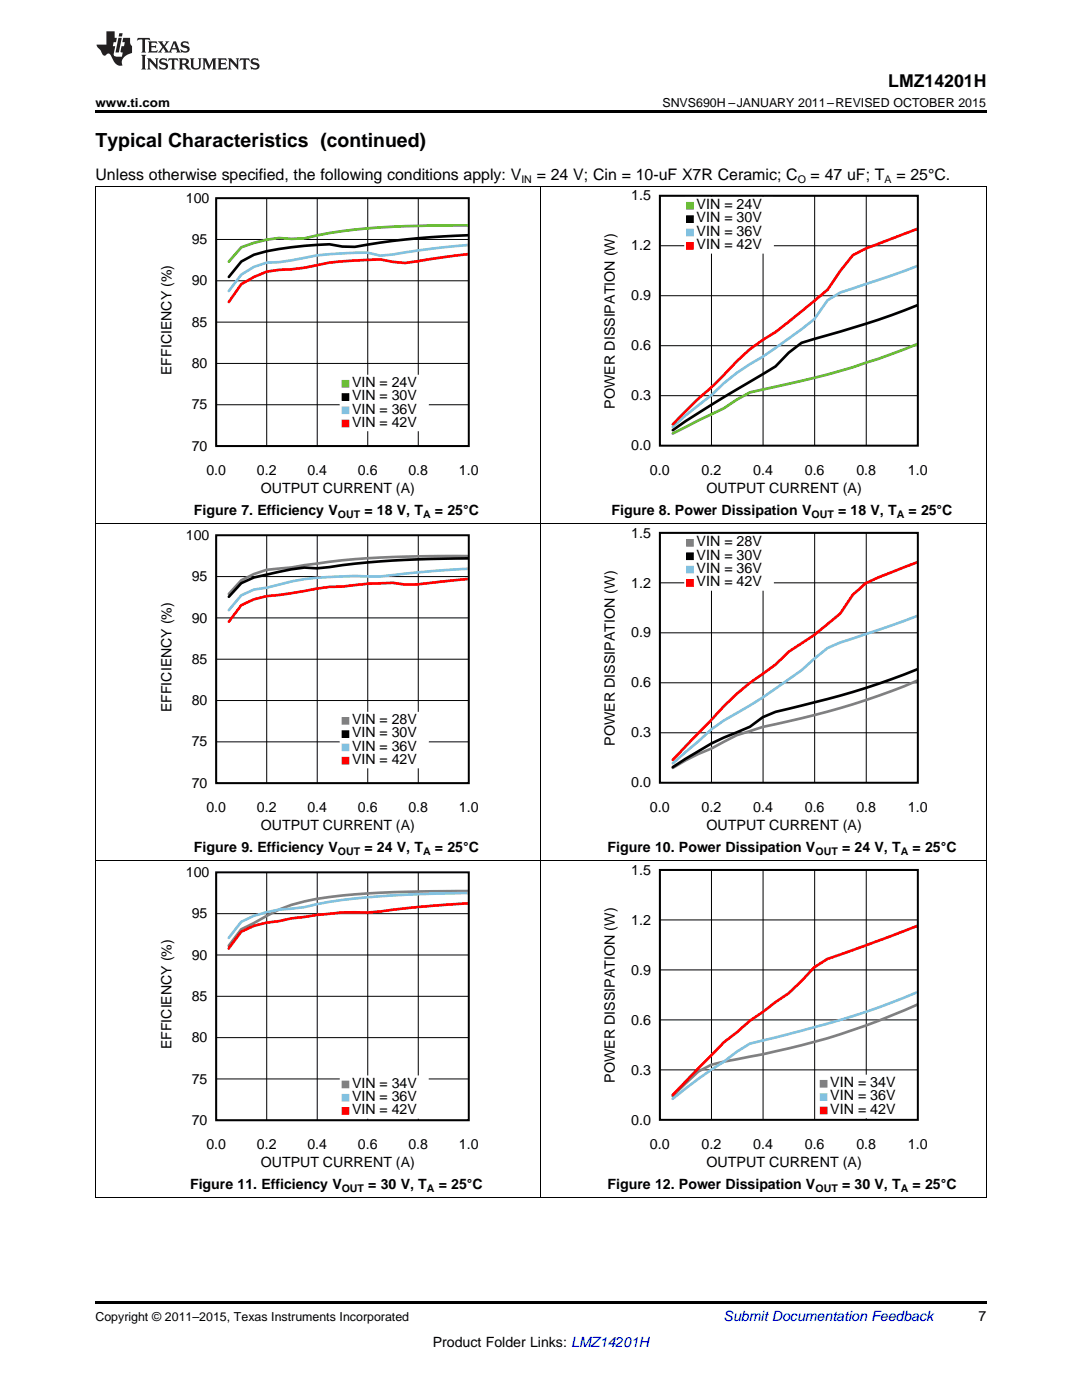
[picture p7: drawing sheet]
<svg xmlns="http://www.w3.org/2000/svg" width="216mm" height="279mm" viewBox="0 0 216 279" stroke-linecap="round" stroke-linejoin="round" font-family="sans-serif">
<path d="M19 239l.2 .1zM196.7 239l.1 .1zM19 259.7h177.8v.5h-177.8z" fill="#000"/>
<g fill="none" stroke="#000" stroke-width=".2">
<path d="M19.1 171.8v67.3M43.1 174.1h50.4v49.5h-50.4zM53.2 174.1v49.5M63.3 174.1v49.5M73.4 174.1v49.5M83.5 174.1v49.5M107.9 171.8v67.3M196.8 171.8v67.3M43.1 198.8h50.4M43.1 190.6h50.4M43.1 182.3h50.4M43.1 215.3h50.4"/>
<path d="M43.1 207.1h50.4M19 239h177.8"/>
</g>
<path d="M93.5 177.8h-2.6a198 198 0 0 0-27.7 1.6 31.1 31.1 0 0 0-12.6 4.8l-2.5 1.3-2.5 3.2" fill="none" stroke="#808080" stroke-width=".53"/>
<path d="M93.5 178.2a209.4 209.4 0 0 0-27.8 1.8l-5 1-2.6 .3a23.7 23.7 0 0 0-10 2.7l-2.5 3.2" fill="none" stroke="#82c1e0" stroke-width=".53"/>
<path d="M93.5 180.3l-12.7 1a61.7 61.7 0 0 1-12.5 .8l-10.2 1.2-2.5 .5-2.4 .3-2.6 .7-2.5 1.1-2.5 3.4" fill="none" stroke="#f00" stroke-width=".53"/>
<path d="M31.9 173v60.8M35.9 173v60.8M36.5 173v60.8M39.8 173v60.8M40.5 173v60.8M31.5 225.6h63.9M31.5 229.5h63.9M31.5 233.5h63.9M31.5 225.7h63.9M31.5 229.7h63.9M31.5 233.6h63.9" fill="none" stroke="#fff" stroke-width="4" stroke-linecap="butt"/>
<path d="M68.3 215.1h16.8v2.4h-16.8z" fill-rule="evenodd" fill="#fff"/>
<path d="M68.3 215.1h16.8v2.4h-16.8z" fill="none" stroke="#fff" stroke-width=".95" stroke-linecap="butt"/>
<path d="M68.3 217.8h16.8v2.3h-16.8z" fill-rule="evenodd" fill="#fff"/>
<path d="M68.3 217.8h16.8v2.3h-16.8z" fill="none" stroke="#fff" stroke-width=".95" stroke-linecap="butt"/>
<path d="M68.3 220.4h16.8v2.4h-16.8z" fill-rule="evenodd" fill="#fff"/>
<path d="M68.3 220.4h16.8v2.4h-16.8z" fill="none" stroke="#fff" stroke-width=".95" stroke-linecap="butt"/>
<path d="M68.3 215.8h1.3v1.3h-1.3z" fill-rule="evenodd" fill="#808080"/>
<path d="M68.3 215.8h1.3v1.3h-1.3z" fill="none" stroke="#808080" stroke-width=".2"/>
<path d="M68.3 218.4h1.3v1.3h-1.3z" fill-rule="evenodd" fill="#82c1e0"/>
<path d="M68.3 218.4h1.3v1.3h-1.3z" fill="none" stroke="#82c1e0" stroke-width=".2"/>
<path d="M68.3 221.1h1.3v1.3h-1.3z" fill-rule="evenodd" fill="#f00"/>
<path d="M68.3 221.1h1.3v1.3h-1.3z" fill="none" stroke="#f00" stroke-width=".2"/>
<path d="M43.1 174.1h50.4v49.5h-50.4z" fill="none" stroke="#000" stroke-width=".4"/>
<path d="M131.7 173.6h51.4v49.9h-51.4zM142 173.6v49.9M152.3 173.6v49.9M162.6 173.6v49.9M172.9 173.6v49.9M131.7 193.6h51.4M131.7 183.6h51.4M131.7 213.5h51.4M131.7 203.5h51.4" fill="none" stroke="#000" stroke-width=".2"/>
<path d="M183.1 200.5a144.2 144.2 0 0 1-36.1 10.9l-5.1 1.1-2.6 1.4-5.1 4.8" fill="none" stroke="#808080" stroke-width=".53"/>
<path d="M183.1 198a187.1 187.1 0 0 1-30.9 9.7l-2.6 .6-2.6 1.6-2.6 2a88.1 88.1 0 0 0-10.2 7.4" fill="none" stroke="#82c1e0" stroke-width=".53"/>
<path d="M183.1 184.8l-10.3 3.9-7.7 2.7-2.6 1.7-5.1 5.1-7.8 5.5-2.6 2.3-2.6 2-10.2 10.5" fill="none" stroke="#f00" stroke-width=".53"/>
<path d="M120.3 172.5v61.3M124.3 172.5v61.3M125 172.5v61.3M128.3 172.5v61.3M129 172.5v61.3M119.9 225.6h65.1M119.9 225.5h65.1M119.9 229.6h65.1M119.9 229.5h65.1M119.9 233.6h65.1M119.9 233.5h65.1" fill="none" stroke="#fff" stroke-width="4" stroke-linecap="butt"/>
<path d="M163.7 215h16.9v2.4h-16.9z" fill-rule="evenodd" fill="#fff"/>
<path d="M163.7 215h16.9v2.4h-16.9z" fill="none" stroke="#fff" stroke-width=".96" stroke-linecap="butt"/>
<path d="M163.7 217.6h16.9v2.4h-16.9z" fill-rule="evenodd" fill="#fff"/>
<path d="M163.7 217.6h16.9v2.4h-16.9z" fill="none" stroke="#fff" stroke-width=".96" stroke-linecap="butt"/>
<path d="M163.7 220.3h16.9v2.4h-16.9z" fill-rule="evenodd" fill="#fff"/>
<path d="M163.7 220.3h16.9v2.4h-16.9z" fill="none" stroke="#fff" stroke-width=".96" stroke-linecap="butt"/>
<path d="M163.7 215.6h1.3v1.4h-1.3z" fill-rule="evenodd" fill="#808080"/>
<path d="M163.7 215.6h1.3v1.4h-1.3z" fill="none" stroke="#808080" stroke-width=".2"/>
<path d="M163.7 218.3h1.3v1.3h-1.3z" fill-rule="evenodd" fill="#82c1e0"/>
<path d="M163.7 218.3h1.3v1.3h-1.3z" fill="none" stroke="#82c1e0" stroke-width=".2"/>
<path d="M163.7 221h1.3v1.3h-1.3z" fill-rule="evenodd" fill="#f00"/>
<path d="M163.7 221h1.3v1.3h-1.3z" fill="none" stroke="#f00" stroke-width=".2"/>
<path d="M131.7 173.6h51.4v49.9h-51.4z" fill="none" stroke="#000" stroke-width=".4"/>
<g fill="none" stroke="#000" stroke-width=".2">
<path d="M19.1 104.5v67.3M43.1 106.8h50.4v49.5h-50.4zM43.1 115.1h50.4M53.2 106.8v49.5M63.3 106.8v49.5M73.4 106.8v49.5M83.5 106.8v49.5M107.9 104.5v67.3M196.8 104.5v67.3M43.1 139.8h50.4M43.1 131.6h50.4M43.1 123.3h50.4"/>
<path d="M43.1 148.1h50.4M19 171.7h177.8"/>
</g>
<path d="M93.5 111a186.7 186.7 0 0 0-35.3 2.3l-5 .4-2.5 .9-2.6 1.2-2.4 2.7" fill="none" stroke="#808080" stroke-width=".53"/>
<path d="M93.5 111.4a205.8 205.8 0 0 0-30.3 2l-2.5-.1-2.5 .3-7.5 1.7-2.6 1.1-2.4 2.7" fill="none" stroke="#000" stroke-width=".53"/>
<path d="M93.5 113.5l-12.7 1a39.1 39.1 0 0 1-10 .4l-2.5 .1a50.5 50.5 0 0 0-15.1 2.3l-2.5 .4-2.6 1.1-2.4 3" fill="none" stroke="#82c1e0" stroke-width=".53"/>
<path d="M93.5 115.5l-10.1 1.1-2.6 .1-2.4-.4a68.4 68.4 0 0 0-10.1 .8 51.6 51.6 0 0 0-10.1 1.3l-5 .6-2.5 .6-2.6 1.2-2.4 3.3" fill="none" stroke="#f00" stroke-width=".53"/>
<path d="M31.9 105.7v60.9M35.9 105.7v60.9M36.5 105.7v60.9M39.8 105.7v60.9M40.5 105.7v60.9M31.5 158.3h63.9M31.5 158.4h63.9M31.5 162.3h63.9M31.5 166.2h63.9M31.5 162.4h63.9M31.5 166.4h63.9" fill="none" stroke="#fff" stroke-width="4" stroke-linecap="butt"/>
<path d="M68.3 142.5h16.8v2.4h-16.8z" fill-rule="evenodd" fill="#fff"/>
<path d="M68.3 142.5h16.8v2.4h-16.8z" fill="none" stroke="#fff" stroke-width=".95" stroke-linecap="butt"/>
<path d="M68.3 145.2h16.8v2.4h-16.8z" fill-rule="evenodd" fill="#fff"/>
<path d="M68.3 145.2h16.8v2.4h-16.8z" fill="none" stroke="#fff" stroke-width=".95" stroke-linecap="butt"/>
<path d="M68.3 147.8h16.8v2.4h-16.8z" fill-rule="evenodd" fill="#fff"/>
<path d="M68.3 147.8h16.8v2.4h-16.8z" fill="none" stroke="#fff" stroke-width=".95" stroke-linecap="butt"/>
<path d="M68.3 150.5h16.8v2.4h-16.8z" fill-rule="evenodd" fill="#fff"/>
<path d="M68.3 150.5h16.8v2.4h-16.8z" fill="none" stroke="#fff" stroke-width=".95" stroke-linecap="butt"/>
<path d="M68.3 143.2h1.3v1.3h-1.3z" fill-rule="evenodd" fill="#808080"/>
<path d="M68.3 143.2h1.3v1.3h-1.3z" fill="none" stroke="#808080" stroke-width=".2"/>
<path d="M68.3 145.8h1.3v1.4h-1.3z" fill-rule="evenodd" fill="#000"/>
<path d="M68.3 145.8h1.3v1.4h-1.3z" fill="none" stroke="#000" stroke-width=".2"/>
<path d="M68.3 148.5h1.3v1.3h-1.3z" fill-rule="evenodd" fill="#82c1e0"/>
<path d="M68.3 148.5h1.3v1.3h-1.3z" fill="none" stroke="#82c1e0" stroke-width=".2"/>
<path d="M68.3 151.1h1.3v1.4h-1.3z" fill-rule="evenodd" fill="#f00"/>
<path d="M68.3 151.1h1.3v1.4h-1.3z" fill="none" stroke="#f00" stroke-width=".2"/>
<path d="M43.1 106.8h50.4v49.5h-50.4z" fill="none" stroke="#000" stroke-width=".4"/>
<path d="M131.7 106.3h51.4v49.9h-51.4zM131.7 116.3h51.4M142 106.3v49.9M152.3 106.3v49.9M162.6 106.3v49.9M172.9 106.3v49.9M131.7 136.3h51.4M131.7 126.3h51.4M131.7 146.2h51.4" fill="none" stroke="#000" stroke-width=".2"/>
<path d="M183.1 135.8a156 156 0 0 1-30.9 9.3l-5.2 1.6-5 2.7-2.7 1.1-2.5 1.2-2.6 1.6" fill="none" stroke="#808080" stroke-width=".53"/>
<path d="M183.1 133.6a169.8 169.8 0 0 1-28.3 8.5l-2.6 1-2.6 1.9a63.2 63.2 0 0 0-12.8 6.4l-2.6 1.7" fill="none" stroke="#000" stroke-width=".53"/>
<path d="M183.1 122.9l-5.2 1.9-10.2 3.4-2.6 1.1-2.6 2.1-2.6 2.4-2.5 1.8a101.4 101.4 0 0 1-12.9 8.2l-2.5 1.7-7.8 6.8" fill="none" stroke="#82c1e0" stroke-width=".53"/>
<path d="M183.1 112.2l-7.8 3-2.5 1.2-2.6 2.3-2.5 3.7a60.4 60.4 0 0 1-10.3 7.7l-2.6 2.5-2.6 1.9a47.9 47.9 0 0 0-10.2 9.1l-7.8 8.1" fill="none" stroke="#f00" stroke-width=".53"/>
<path d="M120.3 105.2v61.4M124.3 105.2v61.4M125 105.2v61.4M128.3 105.2v61.4M129 105.2v61.4M119.9 158.4h65.1M119.9 158.2h65.1M119.9 162.4h65.1M119.9 162.2h65.1M119.9 166.4h65.1M119.9 166.2h65.1" fill="none" stroke="#fff" stroke-width="4" stroke-linecap="butt"/>
<path d="M137 107h16.9v2.4h-16.9z" fill-rule="evenodd" fill="#fff"/>
<path d="M137 107h16.9v2.4h-16.9z" fill="none" stroke="#fff" stroke-width=".96" stroke-linecap="butt"/>
<path d="M137 109.7h16.9v2.4h-16.9z" fill-rule="evenodd" fill="#fff"/>
<path d="M137 109.7h16.9v2.4h-16.9z" fill="none" stroke="#fff" stroke-width=".96" stroke-linecap="butt"/>
<path d="M137 112.3h16.9v2.4h-16.9z" fill-rule="evenodd" fill="#fff"/>
<path d="M137 112.3h16.9v2.4h-16.9z" fill="none" stroke="#fff" stroke-width=".96" stroke-linecap="butt"/>
<path d="M137 115h16.9v2.4h-16.9z" fill-rule="evenodd" fill="#fff"/>
<path d="M137 115h16.9v2.4h-16.9z" fill="none" stroke="#fff" stroke-width=".96" stroke-linecap="butt"/>
<path d="M137 107.7h1.3v1.3h-1.3z" fill-rule="evenodd" fill="#808080"/>
<path d="M137 107.7h1.3v1.3h-1.3z" fill="none" stroke="#808080" stroke-width=".2"/>
<path d="M137 110.3h1.3v1.4h-1.3z" fill-rule="evenodd" fill="#000"/>
<path d="M137 110.3h1.3v1.4h-1.3z" fill="none" stroke="#000" stroke-width=".2"/>
<path d="M137 113h1.3v1.3h-1.3z" fill-rule="evenodd" fill="#82c1e0"/>
<path d="M137 113h1.3v1.3h-1.3z" fill="none" stroke="#82c1e0" stroke-width=".2"/>
<path d="M137 115.7h1.3v1.3h-1.3z" fill-rule="evenodd" fill="#f00"/>
<path d="M137 115.7h1.3v1.3h-1.3z" fill="none" stroke="#f00" stroke-width=".2"/>
<path d="M131.7 106.3h51.4v49.9h-51.4z" fill="none" stroke="#000" stroke-width=".4"/>
<g fill="none" stroke="#000" stroke-width=".2">
<path d="M19.1 37.3v67.2M43.1 39.5h50.4v49.5h-50.4zM53.2 39.5v49.5M63.3 39.5v49.5M73.4 39.5v49.5M83.5 39.5v49.5M107.9 37.3v67.2M196.8 37.3v67.2M43.1 56h50.4M43.1 47.8h50.4M43.1 72.5h50.4M43.1 64.3h50.4"/>
<path d="M43.1 80.8h50.4M19 104.5h177.8"/>
</g>
<path d="M93.5 45a179.6 179.6 0 0 0-27.8 1.5l-5 1.1-2.5 .1a19.8 19.8 0 0 0-10 1.7l-2.5 2.8" fill="none" stroke="#66bc29" stroke-width=".53"/>
<path d="M93.5 46.9a149.5 149.5 0 0 0-22.7 2.4l-2.5-.1-2.6-.5a63.6 63.6 0 0 0-15 2.1l-2.5 1.4-2.5 3.1" fill="none" stroke="#000" stroke-width=".53"/>
<path d="M93.5 48.9l-7.6 .8-7.5 1.1-2.5 .2-2.6-.6h-2.5a60.6 60.6 0 0 0-12.6 1.6l-2.5 .3-2.5 .1-2.5 .9-2.5 1.5-2.5 3.3" fill="none" stroke="#82c1e0" stroke-width=".53"/>
<path d="M93.5 50.7l-12.7 1.8-2.4-.2-2.5-.5-2.6 .1a57.5 57.5 0 0 0-12.6 1.5l-7.5 .8-2.5 1.1-2.5 1.4-2.5 3.6" fill="none" stroke="#f00" stroke-width=".53"/>
<path d="M31.9 38.4v60.9M35.9 38.4v60.9M36.5 38.4v60.9M39.8 38.4v60.9M40.5 38.4v60.9M31.5 91h63.9M31.5 95h63.9M31.5 98.9h63.9M31.5 91.1h63.9M31.5 95.1h63.9M31.5 99.1h63.9" fill="none" stroke="#fff" stroke-width="4" stroke-linecap="butt"/>
<path d="M68.3 75.3h16.8v2.3h-16.8z" fill-rule="evenodd" fill="#fff"/>
<path d="M68.3 75.3h16.8v2.3h-16.8z" fill="none" stroke="#fff" stroke-width=".95" stroke-linecap="butt"/>
<path d="M68.3 77.9h16.8v2.4h-16.8z" fill-rule="evenodd" fill="#fff"/>
<path d="M68.3 77.9h16.8v2.4h-16.8z" fill="none" stroke="#fff" stroke-width=".95" stroke-linecap="butt"/>
<path d="M68.3 80.6h16.8v2.3h-16.8z" fill-rule="evenodd" fill="#fff"/>
<path d="M68.3 80.6h16.8v2.3h-16.8z" fill="none" stroke="#fff" stroke-width=".95" stroke-linecap="butt"/>
<path d="M68.3 83.2h16.8v2.4h-16.8z" fill-rule="evenodd" fill="#fff"/>
<path d="M68.3 83.2h16.8v2.4h-16.8z" fill="none" stroke="#fff" stroke-width=".95" stroke-linecap="butt"/>
<path d="M68.3 75.9h1.3v1.3h-1.3z" fill-rule="evenodd" fill="#66bc29"/>
<path d="M68.3 75.9h1.3v1.3h-1.3z" fill="none" stroke="#66bc29" stroke-width=".2"/>
<path d="M68.3 78.6h1.3v1.3h-1.3z" fill-rule="evenodd" fill="#000"/>
<path d="M68.3 78.6h1.3v1.3h-1.3z" fill="none" stroke="#000" stroke-width=".2"/>
<path d="M68.3 81.2h1.3v1.3h-1.3z" fill-rule="evenodd" fill="#82c1e0"/>
<path d="M68.3 81.2h1.3v1.3h-1.3z" fill="none" stroke="#82c1e0" stroke-width=".2"/>
<path d="M68.3 83.9h1.3v1.3h-1.3z" fill-rule="evenodd" fill="#f00"/>
<path d="M68.3 83.9h1.3v1.3h-1.3z" fill="none" stroke="#f00" stroke-width=".2"/>
<path d="M43.1 39.5h50.4v49.5h-50.4z" fill="none" stroke="#000" stroke-width=".4"/>
<path d="M131.7 39.1h51.4v49.8h-51.4zM142 39.1v49.8M152.3 39.1v49.8M162.6 39.1v49.8M172.9 39.1v49.8M131.7 59h51.4M131.7 49h51.4M131.7 79h51.4M131.7 69h51.4" fill="none" stroke="#000" stroke-width=".2"/>
<path d="M183.1 68.7a162.8 162.8 0 0 1-30.9 9l-2.6 .6-2.6 1.5-2.5 1.7-10.3 5" fill="none" stroke="#66bc29" stroke-width=".53"/>
<path d="M183.1 60.9a209.9 209.9 0 0 1-23.2 7.5l-2.5 2-2.6 2.7a321.2 321.2 0 0 0-20.6 12.7" fill="none" stroke="#000" stroke-width=".53"/>
<path d="M183.1 53.1l-5.2 1.9-10.2 3.4-2.6 1.5-2.6 3.8-2.6 2a103.7 103.7 0 0 1-10.3 7l-2.6 1.7-2.5 2.1-2.5 2.4-5.2 4-2.6 2.3" fill="none" stroke="#82c1e0" stroke-width=".53"/>
<path d="M183.1 45.7l-10.3 3.9-2.6 1.3-2.5 3.2-2.6 3.7-10.3 8.5a35.2 35.2 0 0 0-10.3 8.5l-2.5 2.5-2.6 2.3-5.2 5.1" fill="none" stroke="#f00" stroke-width=".53"/>
<path d="M120.3 37.9v61.4M124.3 37.9v61.4M125 37.9v61.4M128.3 37.9v61.4M129 37.9v61.4M119.9 91.1h65.1M119.9 90.9h65.1M119.9 95.1h65.1M119.9 94.9h65.1M119.9 99.1h65.1M119.9 98.9h65.1" fill="none" stroke="#fff" stroke-width="4" stroke-linecap="butt"/>
<path d="M137 39.7h16.9v2.4h-16.9z" fill-rule="evenodd" fill="#fff"/>
<path d="M137 39.7h16.9v2.4h-16.9z" fill="none" stroke="#fff" stroke-width=".96" stroke-linecap="butt"/>
<path d="M137 42.4h16.9v2.4h-16.9z" fill-rule="evenodd" fill="#fff"/>
<path d="M137 42.4h16.9v2.4h-16.9z" fill="none" stroke="#fff" stroke-width=".96" stroke-linecap="butt"/>
<path d="M137 45.1h16.9v2.4h-16.9z" fill-rule="evenodd" fill="#fff"/>
<path d="M137 45.1h16.9v2.4h-16.9z" fill="none" stroke="#fff" stroke-width=".96" stroke-linecap="butt"/>
<path d="M137 47.7h16.9v2.4h-16.9z" fill-rule="evenodd" fill="#fff"/>
<path d="M137 47.7h16.9v2.4h-16.9z" fill="none" stroke="#fff" stroke-width=".96" stroke-linecap="butt"/>
<path d="M137 40.4h1.3v1.3h-1.3z" fill-rule="evenodd" fill="#66bc29"/>
<path d="M137 40.4h1.3v1.3h-1.3z" fill="none" stroke="#66bc29" stroke-width=".2"/>
<path d="M137 43.1h1.3v1.3h-1.3z" fill-rule="evenodd" fill="#000"/>
<path d="M137 43.1h1.3v1.3h-1.3z" fill="none" stroke="#000" stroke-width=".2"/>
<path d="M137 45.7h1.3v1.4h-1.3z" fill-rule="evenodd" fill="#82c1e0"/>
<path d="M137 45.7h1.3v1.4h-1.3z" fill="none" stroke="#82c1e0" stroke-width=".2"/>
<path d="M137 48.4h1.3v1.3h-1.3z" fill-rule="evenodd" fill="#f00"/>
<path d="M137 48.4h1.3v1.3h-1.3z" fill="none" stroke="#f00" stroke-width=".2"/>
<path d="M131.7 39.1h51.4v49.8h-51.4z" fill="none" stroke="#000" stroke-width=".4"/>
<path d="M19 37.2h177.8" fill="none" stroke="#000" stroke-width=".2"/>
<path d="M19 22h177.8v.5h-177.8z" fill="#000"/>
<g fill="#231f20">
<path d="M27.5 7.6l-.1 .5 .4-.2h.6v.1v2.1l-.2 .4h1l-.3-.4v-2.1l.1-.1h.5l.5 .2-.2-.5zM29.5 8.3l.2 .3v1.5l-.2 .4h1.8l.2-.6a1.04 1.04 0 0 1-1.3 .2v-.7h.6l.3 .2v-.6l-.3 .2h-.6v-.6l.8-.1 .4 .3-.2-.5zM31.5 8.3l.9 1.1-.9 1.1h.8l-.2-.2 .5-.7 .4 .7-.2 .2h1.5l-.1-.2 .1-.4h.9l.1 .4-.2 .2h1l-.3-.3-.7-1.9h-.5l-.9 2-.8-1 .9-1h-.8l.1 .3-.3 .5-.4-.6 .2-.2zM34.7 8.6l.4 1h-.7zM36.3 8.4a.63 .63 0 0 0-.2 .7 .63 .63 0 0 0 .6 .4l.6 .2 .1 .2a.75 .75 0 0 1-.7 .4 .75 .75 0 0 1-.6-.5l.1 .7 .1-.1a1.11 1.11 0 0 0 1.5-.6 1.13 1.13 0 0 0-1.2-.8l-.1-.4a1.04 1.04 0 0 1 1.2 .2l-.2-.5-.1 .1-.5-.2zM28.2 10.9l.2 .4v2.2l-.2 .4h1l-.3-.4v-2.2l.3-.4zM29.3 11.6l.3 .4v1.5l-.3 .4h.8l-.2-.4v-1.3l1.5 1.7v-1.9l.2-.4h-.7l.2 .4v.9l-1.1-1.3zM32 11.8a.62 .62 0 0 0-.2 .7 .62 .62 0 0 0 .6 .4l.6 .1 .1 .3a.76 .76 0 0 1-.7 .3 .76 .76 0 0 1-.6-.4l.1 .7 .1-.1a1.11 1.11 0 0 0 1.5-.6 1.13 1.13 0 0 0-1.2-.8l-.1-.4a1.04 1.04 0 0 1 1.2 .2l-.2-.6-.1 .1-.5-.1zM33.7 11.6l-.2 .6a.61 .61 0 0 1 .8-.3v1.6l-.2 .4h.9l-.2-.4v-1.6a.63 .63 0 0 1 .8 .3l-.2-.6zM35.6 11.6l.3 .4v1.5l-.3 .4h1l-.2-.2v-.8l.5 .2a.76 .76 0 0 0 1.2 .7l-1-1a.58 .58 0 0 0 .6-.5 .58 .58 0 0 0-.5-.6zM36.4 11.9h.1a.45 .45 0 0 1 .5 .1 .45 .45 0 0 1 .1 .5l-.7 .2zM37.9 11.6l.2 .2a2.17 2.17 0 0 0 .3 1.9 .99 .99 0 0 0 1.6-.6v-1.1l.2-.4h-.7l.2 .2a1.92 1.92 0 0 1-.2 1.8 .6 .6 0 0 1-.9-.5v-1.1l.2-.4zM40.4 11.6l.2 .4v1.5l-.2 .4h.7l-.2-.4v-1.4l.8 1.8 .8-1.8v1.4l-.2 .4h.9l-.2-.4v-1.5l.2-.4h-.8l-.6 1.5-.6-1.5zM43.4 11.6l.2 .4v1.5l-.2 .4h1.8l.2-.6a1.04 1.04 0 0 1-1.3 .1v-.6h.5l.4 .2v-.6l-.4 .2h-.5v-.7h.8l.3 .3-.1-.6zM45.5 11.6l.2 .4v1.5l-.2 .4h.7l-.2-.4v-1.3l1.5 1.7v-1.9l.2-.4h-.7l.2 .4v.9l-1.1-1.3zM47.9 11.6l-.1 .6a.61 .61 0 0 1 .8-.3v1.6l-.3 .4h1l-.3-.4 .1-1.6a.63 .63 0 0 1 .7 .3l-.1-.6zM50.2 11.8a.62 .62 0 0 0-.2 .7 .62 .62 0 0 0 .6 .4l.6 .1 .2 .3a.76 .76 0 0 1-.8 .3 .76 .76 0 0 1-.6-.4l.1 .7 .2-.1a1.11 1.11 0 0 0 1.5-.6 1.13 1.13 0 0 0-1.3-.8l-.1-.4a1.04 1.04 0 0 1 1.2 .2l-.1-.6-.2 .1-.5-.1z"/>
<path d="M21.2 6.3v2.6h-1.9l.1 .4 .7 .9a.91 .91 0 0 0 1 .8 .56 .56 0 0 1 .5-.3 .56 .56 0 0 1 .5 .3l.4 .8a1.53 1.53 0 0 0 1.9 1.2 1.54 1.54 0 0 1 1-2.1l.9-.3v-1.4a1.52 1.52 0 0 1-.3-1.6h-1.4l-.2 .8h.5l-.2 .8h-.4l-.2 1v.2l.4 .1-.2 .8a1.93 1.93 0 0 1-1.6-.3l.3-1.8h-.5l.2-.8h.4l.2-.8h-.4v-1.3zM23.6 7.6l-.6 2.9h.7l.6-2.9zM23.8 6.6l-.1 .7h.6l.2-.7z"/>
</g>
<text font-size="3.9" x="19" y="29.3">Typical Characteristics (continued)</text>
<text font-size="3.5" x="177.2" y="17.3">LMZ14201H</text>
<g font-size="3.2">
<text x="19" y="36">Unless otherwise specified, the following conditions apply: V</text>
<text x="107.1" y="36">= 24 V; Cin = 10-uF X7R Ceramic; C</text>
<text x="161.7" y="36">= 47 uF; T</text>
<text x="178.9" y="36">= 25°C.</text>
</g>
<g font-size="2.8">
<text x="37.1" y="40.5">100</text>
<text x="126" y="40">1.5</text>
<text x="139" y="41.7">VIN = 24V</text>
<text x="139" y="44.4">VIN = 30V</text>
<text x="139" y="47.1">VIN = 36V</text>
<text x="38.3" y="48.7">95</text>
<text x="126" y="50">1.2</text>
<text x="139" y="49.7">VIN = 42V</text>
<text x="38.3" y="57">90</text>
<text x="126" y="60">0.9</text>
<text x="38.3" y="65.2">85</text>
<text x="126" y="69.9">0.6</text>
<text x="34.2" y="74.9" transform="rotate(-90 34.2 74.9)">EFFICIENCY (%)</text>
<text x="38.3" y="73.5">80</text>
<text x="70.3" y="77.2">VIN = 24V</text>
<text x="38.3" y="81.7">75</text>
<text x="70.3" y="79.9">VIN = 30V</text>
<text x="70.3" y="82.5">VIN = 36V</text>
<text x="122.7" y="81.5" transform="rotate(-90 122.7 81.5)">POWER DISSIPATION (W)</text>
<text x="126" y="79.9">0.3</text>
<text x="38.3" y="89.9">70</text>
<text x="70.3" y="85.2">VIN = 42V</text>
<text x="126" y="89.9">0.0</text>
<text x="41.2" y="94.8">0.0</text>
<text x="51.3" y="94.8">0.2</text>
<text x="61.3" y="94.8">0.4</text>
<text x="71.4" y="94.8">0.6</text>
<text x="81.5" y="94.8">0.8</text>
<text x="91.6" y="94.8">1.0</text>
<text x="129.7" y="94.8">0.0</text>
<text x="140" y="94.8">0.2</text>
<text x="150.3" y="94.8">0.4</text>
<text x="160.6" y="94.8">0.6</text>
<text x="170.9" y="94.8">0.8</text>
<text x="181.2" y="94.8">1.0</text>
<text x="52" y="98.4">OUTPUT CURRENT (A)</text>
<text x="141" y="98.4">OUTPUT CURRENT (A)</text>
<text x="37.1" y="107.7">100</text>
<text x="38.7" y="102.8">Figure 7. Efficiency V</text>
<text x="72.7" y="102.8">= 18 V, T</text>
<text x="86.8" y="102.8">= 25°C</text>
<text x="122" y="102.8">Figure 8. Power Dissipation V</text>
<text x="126" y="107.3">1.5</text>
<text x="167.2" y="102.8">= 18 V, T</text>
<text x="181.3" y="102.8">= 25°C</text>
<text x="139" y="109">VIN = 28V</text>
<text x="139" y="111.7">VIN = 30V</text>
<text x="38.3" y="116">95</text>
<text x="126" y="117.3">1.2</text>
<text x="139" y="114.3">VIN = 36V</text>
<text x="139" y="117">VIN = 42V</text>
<text x="38.3" y="124.2">90</text>
<text x="126" y="127.2">0.9</text>
<text x="38.3" y="132.5">85</text>
<text x="126" y="137.2">0.6</text>
<text x="34.2" y="142.1" transform="rotate(-90 34.2 142.1)">EFFICIENCY (%)</text>
<text x="38.3" y="140.7">80</text>
<text x="38.3" y="149">75</text>
<text x="70.3" y="144.5">VIN = 28V</text>
<text x="70.3" y="147.2">VIN = 30V</text>
<text x="70.3" y="149.8">VIN = 36V</text>
<text x="122.7" y="148.8" transform="rotate(-90 122.7 148.8)">POWER DISSIPATION (W)</text>
<text x="126" y="147.2">0.3</text>
<text x="70.3" y="152.5">VIN = 42V</text>
<text x="38.3" y="157.2">70</text>
<text x="126" y="157.1">0.0</text>
<text x="41.2" y="162.1">0.0</text>
<text x="51.3" y="162.1">0.2</text>
<text x="52" y="165.7">OUTPUT CURRENT (A)</text>
<text x="61.3" y="162.1">0.4</text>
<text x="71.4" y="162.1">0.6</text>
<text x="81.5" y="162.1">0.8</text>
<text x="91.6" y="162.1">1.0</text>
<text x="129.7" y="162.1">0.0</text>
<text x="140" y="162.1">0.2</text>
<text x="141" y="165.7">OUTPUT CURRENT (A)</text>
<text x="150.3" y="162.1">0.4</text>
<text x="160.6" y="162.1">0.6</text>
<text x="170.9" y="162.1">0.8</text>
<text x="181.2" y="162.1">1.0</text>
<text x="38.7" y="170">Figure 9. Efficiency V</text>
<text x="72.7" y="170">= 24 V, T</text>
<text x="86.8" y="170">= 25°C</text>
<text x="121.2" y="170">Figure 10. Power Dissipation V</text>
<text x="168" y="170">= 24 V, T</text>
<text x="182.1" y="170">= 25°C</text>
<text x="37.1" y="175">100</text>
<text x="126" y="174.6">1.5</text>
<text x="38.3" y="183.3">95</text>
<text x="126" y="184.5">1.2</text>
<text x="38.3" y="191.5">90</text>
<text x="126" y="194.5">0.9</text>
<text x="38.3" y="199.8">85</text>
<text x="34.2" y="209.4" transform="rotate(-90 34.2 209.4)">EFFICIENCY (%)</text>
<text x="38.3" y="208">80</text>
<text x="126" y="204.5">0.6</text>
<text x="126" y="214.5">0.3</text>
<text x="38.3" y="216.3">75</text>
<text x="70.3" y="217.1">VIN = 34V</text>
<text x="70.3" y="219.7">VIN = 36V</text>
<text x="122.7" y="216.1" transform="rotate(-90 122.7 216.1)">POWER DISSIPATION (W)</text>
<text x="165.7" y="217">VIN = 34V</text>
<text x="165.7" y="219.6">VIN = 36V</text>
<text x="38.3" y="224.5">70</text>
<text x="70.3" y="222.4">VIN = 42V</text>
<text x="126" y="224.4">0.0</text>
<text x="165.7" y="222.3">VIN = 42V</text>
<text x="41.2" y="229.4">0.0</text>
<text x="51.3" y="229.4">0.2</text>
<text x="52" y="233">OUTPUT CURRENT (A)</text>
<text x="61.3" y="229.4">0.4</text>
<text x="71.4" y="229.4">0.6</text>
<text x="81.5" y="229.4">0.8</text>
<text x="91.6" y="229.4">1.0</text>
<text x="129.7" y="229.4">0.0</text>
<text x="140" y="229.4">0.2</text>
<text x="141" y="233">OUTPUT CURRENT (A)</text>
<text x="150.3" y="229.4">0.4</text>
<text x="160.6" y="229.4">0.6</text>
<text x="170.9" y="229.4">0.8</text>
<text x="181.2" y="229.4">1.0</text>
<text x="37.9" y="237.3">Figure 11. Efficiency V</text>
<text x="73.5" y="237.3">= 30 V, T</text>
<text x="87.6" y="237.3">= 25°C</text>
<text x="121.2" y="237.3">Figure 12. Power Dissipation V</text>
<text x="168" y="237.3">= 30 V, T</text>
<text x="182.1" y="237.3">= 25°C</text>
<text x="195.3" y="263.6">7</text>
<text x="86.4" y="268.9">Product Folder Links: LMZ14201H</text>
</g>
<text font-size="2.8" fill="#0000c8" x="144.4" y="263.6">Submit Documentation Feedback</text>
<g font-size="2.5">
<text x="19" y="21.4">www.ti.com</text>
<text x="132.2" y="21.4">SNVS690H –JANUARY 2011–REVISED OCTOBER 2015</text>
<text x="19" y="263.6">Copyright © 2011–2015, Texas Instruments Incorporated</text>
</g>
<g font-size="2.1">
<text x="104" y="36.6">IN</text>
<text x="159.2" y="36.6">O</text>
<text x="176.5" y="36.6">A</text>
<text x="67.4" y="103.3">OUT</text>
<text x="84.4" y="103.3">A</text>
<text x="161.9" y="103.3">OUT</text>
<text x="178.9" y="103.3">A</text>
<text x="67.4" y="170.6">OUT</text>
<text x="84.4" y="170.6">A</text>
<text x="162.7" y="170.6">OUT</text>
<text x="179.7" y="170.6">A</text>
<text x="68.2" y="237.9">OUT</text>
<text x="85.2" y="237.9">A</text>
<text x="162.7" y="237.9">OUT</text>
<text x="179.7" y="237.9">A</text>
</g>
</svg>
